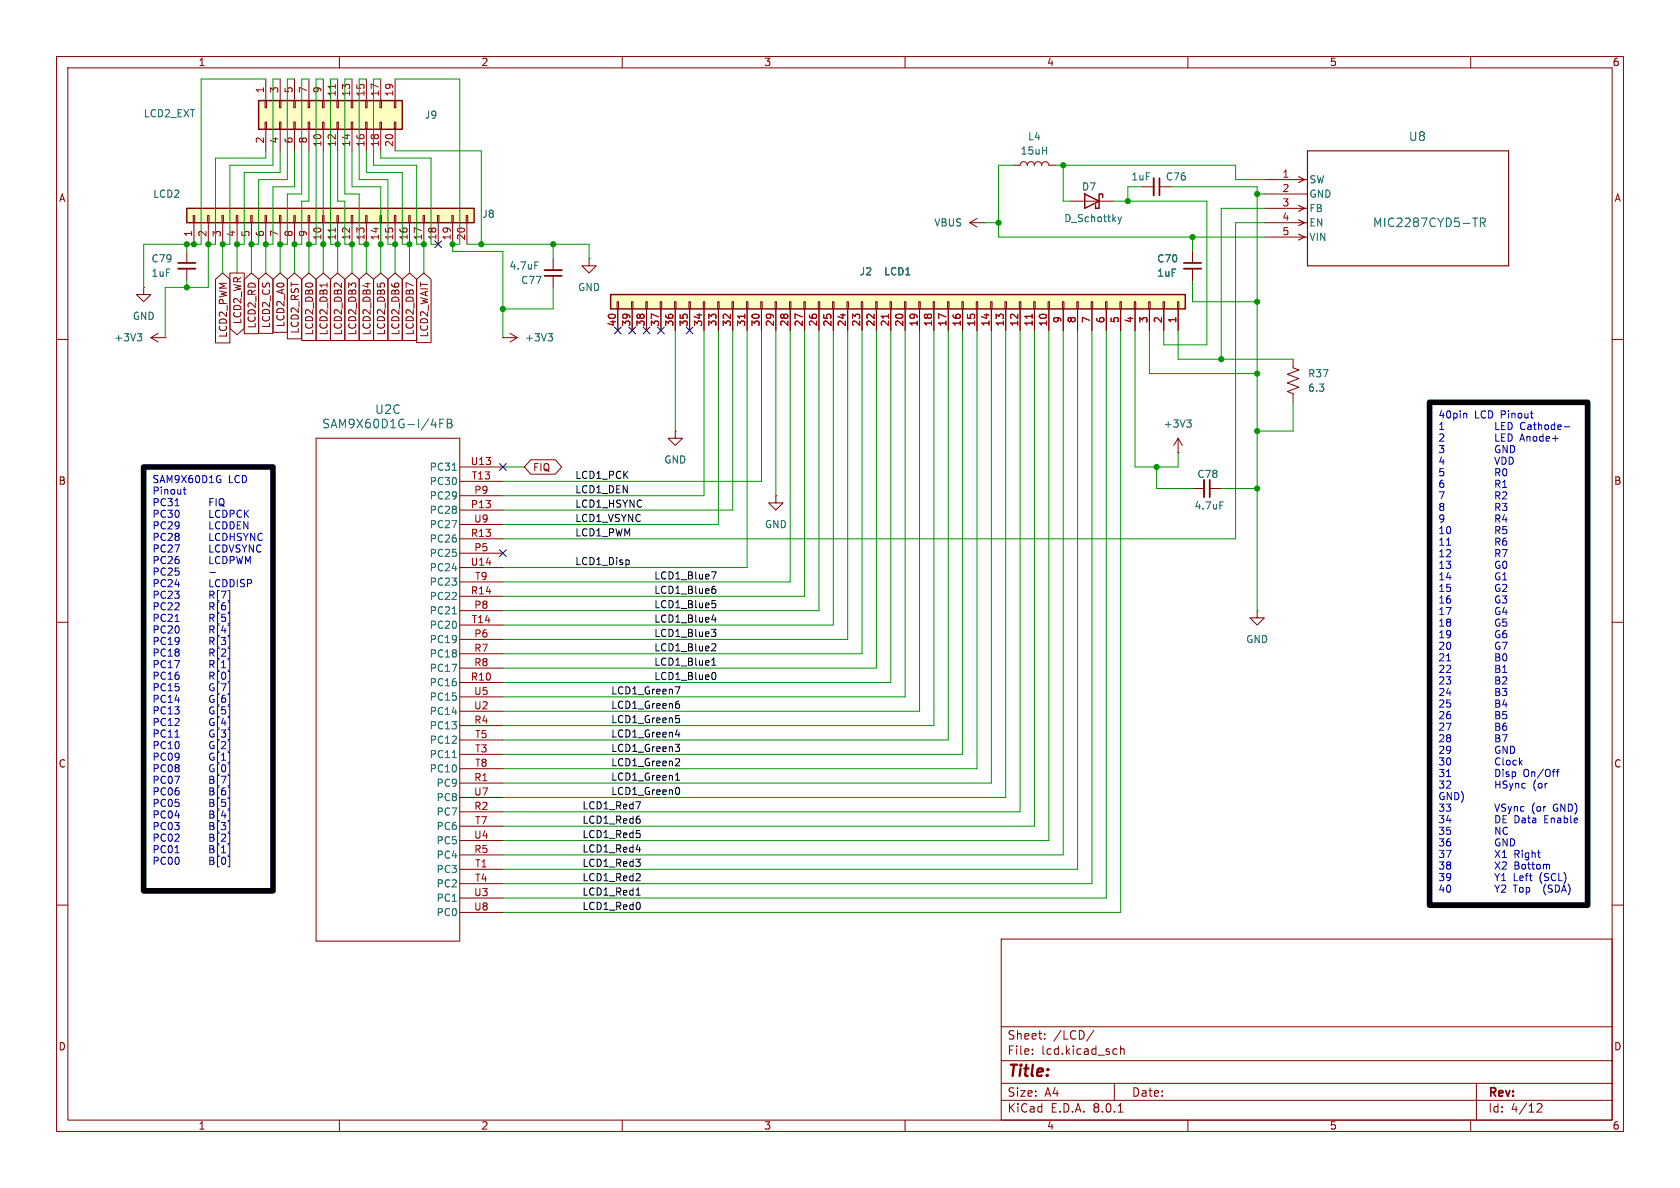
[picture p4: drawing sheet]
<svg xmlns="http://www.w3.org/2000/svg" width="297mm" height="210mm" viewBox="0 0 297 210" stroke-linecap="round" stroke-linejoin="round" font-family="sans-serif">
<g fill="none" stroke="#840000" stroke-width=".18">
<path d="M10 10h277v190h-277zM12 12h273v186h-273zM60 10v2M110 10v2M160 10v2M210 10v2M260 10v2M171.4 39.4h2.6M171.4 39.4l1.3 .7M172.7 38.6l-1.3 .8M174 39.4h.1M189.2 35.6h7.6"/>
<path d="M223.5 31.8h7.6M223.5 34.3h7.6M223.5 36.8h7.6M223.5 39.4h7.6M10 60h2M25.4 50.8v1.3h1.3l-1.3 1.2-1.3-1.2h1.3M25.4 50.8h.1M26.7 59.7l1.2 .8M26.7 59.7h2.5M27.9 58.9l-1.2 .8M29.2 59.7h.1M33 44.5v2"/>
<path d="M33 47.5v2M210.8 44.5v2M210.8 47.5v2M223.5 41.9h7.6M285 60h2M55.9 77.5h25.4v88.9h-25.4zM119.4 76.2v1.3h1.2l-1.2 1.2-1.3-1.2h1.3M119.4 76.2h.1M208.3 77.5l-.8 1.2M208.3 77.5v2.5M208.3 77.5l.7 1.2M228.6 63.5v1.5l1 .4-2 .8 2 .7-2 .8 2 .8-2 .7 1 .4v1.5"/>
<path d="M81.3 90.2h7.6M81.3 97.8h7.6M81.3 87.6h7.6M81.3 95.3h7.6M81.3 85.1h7.6M81.3 82.6h7.6M81.3 92.7h7.6M208.3 80h.1M210.8 86.4h2.1M213.9 86.4h2M10 110h2M81.3 113h7.6"/>
<path d="M81.3 108h7.6M81.3 105.4h7.6M81.3 115.6h7.6M81.3 118.1h7.6M81.3 110.5h7.6M81.3 102.9h7.6M81.3 100.3h7.6M222.2 108v1.2h1.3l-1.3 1.3-1.2-1.3h1.2M222.2 108h.1M285 110h2M81.3 138.4h7.6M81.3 120.7h7.6"/>
<path d="M81.3 128.3h7.6M81.3 133.4h7.6M81.3 130.8h7.6M81.3 135.9h7.6M81.3 125.7h7.6M81.3 123.2h7.6M10 160h2M81.3 143.5h7.6M81.3 151.1h7.6M81.3 153.7h7.6M81.3 156.2h7.6M81.3 146.1h7.6"/>
<path d="M81.3 158.8h7.6M81.3 148.6h7.6M81.3 141h7.6M285 160h2M81.3 161.3h7.6M177 166h108v32h-108zM60 198v2M110 198v2M160 198v2M177 194.5h108M177 191.5h108M177 187.5h108"/>
<path d="M177 181.5h108M182.5 186.3v.1M182.5 185.5v.1M184.7 183.6v.1M184.7 182.8v.1M193.4 182.1l-1.3 2M197 191.5v3M197 185.4l.5 .1M197.5 186.3l-.5 .1M197.7 196.6h.8M198.1 185.5l.2-.1 .4 .1v.9M198.1 184.9v1.5"/>
<path d="M210 198v2M260 198v2M261 191.5v6.5M271.7 195.2l.6-.1 .2 .1 .1 .3-.9 1.1h.9"/>
</g>
<path d="M229.6 38.8l1 .6-1 .5M229.6 36.3l1 .5-1 .6M229.6 31.2l1 .6-1 .5M231.1 26.7h35.6v20.3h-35.6zM229.6 41.4l1 .5-1 .5" fill="none" stroke="#840000" stroke-width=".2"/>
<g fill="none" stroke="#006464" stroke-width=".18">
<path d="M197.6 38.3l.4 .9M198 39.2l-.4 .4M198.3 38.3l-.3 .9M260.3 38.5h.9M261.7 39.3h.7l.2-.2-.1-.4-.2-.2h-.6v1.6M262.1 39.3l.5 .8M24.3 59h.7l-.4 .5M24.8 59.5l.2 .2v.3l-.2 .3M77.8 74.8h.5M78.5 74.1h-.7v1.5M79.1 74.8h.5M79.1 74.1h.5l.2 .1 .1 .3-.3 .3a.41 .41 0 0 1 .4 .4 .41 .41 0 0 1-.4 .4h-.5z"/>
<path d="M209.8 74.2h.8l-.4 .5M210.3 74.7l.3 .3v.3l-.3 .2M80 83.1h.7M215.7 88.7h.6M80 108.5h.7M80 133.9h.7"/>
</g>
<path d="M31.5 47.5h3M209.3 47.5h3M212.9 84.8v3.1" fill="none" stroke="#840000" stroke-width=".33"/>
<path d="M31.5 46.5h3M209.3 46.5h3M213.9 84.8v3.1" fill="none" stroke="#840000" stroke-width=".3"/>
<path d="M191.8 34.3l2.5 1.3-2.5 1.2zM194.9 34.9v-.6h-.6v2.5h-.6v-.6" fill="none" stroke="#840000" stroke-width=".25"/>
<path d="M45.7 17.8h25.4v5.1h-25.4z" fill="#ffffc2"/>
<g fill="none" stroke="#840000" stroke-width=".18">
<path d="M46.9 17.8h.2v1.3h-.2zM47 14v3.8M49.4 17.8h.3v1.3h-.3zM49.5 14v3.8M51.9 17.8h.3v1.3h-.3zM52.1 14v3.8M54.5 17.8h.2v1.3h-.2zM54.6 14v3.8M57 17.8h.3v1.3h-.3zM57.1 14v3.8M59.6 17.8h.2v1.3h-.2zM59.7 14v3.8"/>
<path d="M62.1 17.8h.3v1.3h-.3zM62.2 14v3.8M64.6 17.8h.3v1.3h-.3zM64.8 14v3.8M67.2 17.8h.2v1.3h-.2zM67.3 14v3.8M69.7 17.8h.3v1.3h-.3zM69.8 14v3.8M46.9 21.6h.2v1.3h-.2zM47 22.9v3.8M49.4 21.6h.3v1.3h-.3zM49.5 22.9v3.8"/>
<path d="M51.9 21.6h.3v1.3h-.3zM52.1 22.9v3.8M54.5 21.6h.2v1.3h-.2zM54.6 22.9v3.8M57 21.6h.3v1.3h-.3zM57.1 22.9v3.8M59.6 21.6h.2v1.3h-.2zM59.7 22.9v3.8M62.1 21.6h.3v1.3h-.3zM62.2 22.9v3.8M64.6 21.6h.3v1.3h-.3zM64.8 22.9v3.8"/>
<path d="M67.2 21.6h.2v1.3h-.2zM67.3 22.9v3.8M69.7 21.6h.3v1.3h-.3zM69.8 22.9v3.8"/>
</g>
<path d="M45.7 17.8h25.4v5.1h-25.4z" fill="none" stroke="#840000" stroke-width=".25"/>
<path d="M59.3 14.9v.7" fill="none" stroke="#a90000" stroke-width=".18"/>
<path d="M33 36.8h50.8v2.6h-50.8z" fill="#ffffc2"/>
<g fill="none" stroke="#840000" stroke-width=".18">
<path d="M34.2 38.1h.2v1.3h-.2zM34.3 39.4v3.8M36.7 38.1h.3v1.3h-.3zM36.8 39.4v3.8M39.2 38.1h.3v1.3h-.3zM39.4 39.4v3.8M41.8 38.1h.2v1.3h-.2zM41.9 39.4v3.8M44.3 38.1h.3v1.3h-.3zM44.4 39.4v3.8M46.9 38.1h.2v1.3h-.2zM47 39.4v3.8"/>
<path d="M49.4 38.1h.3v1.3h-.3zM49.5 39.4v3.8M51.9 38.1h.3v1.3h-.3zM52.1 39.4v3.8M54.5 38.1h.2v1.3h-.2zM54.6 39.4v3.8M57 38.1h.3v1.3h-.3zM57.1 39.4v3.8M59.6 38.1h.2v1.3h-.2zM59.7 39.4v3.8M62.1 38.1h.3v1.3h-.3zM62.2 39.4v3.8"/>
<path d="M64.6 38.1h.3v1.3h-.3zM64.8 39.4v3.8M67.2 38.1h.2v1.3h-.2zM67.3 39.4v3.8M69.7 38.1h.3v1.3h-.3zM69.8 39.4v3.8M72.3 38.1h.2v1.3h-.2zM72.4 39.4v3.8M74.8 38.1h.3v1.3h-.3zM74.9 39.4v3.8M77.3 38.1h.3v1.3h-.3zM77.5 39.4v3.8"/>
<path d="M79.9 38.1h.2v1.3h-.2zM80 39.4v3.8M82.4 38.1h.3v1.3h-.3zM82.5 39.4v3.8M179.1 29.2h1.2a.64 .64 0 0 1 .7-.6 .64 .64 0 0 1 .6 .6 .64 .64 0 0 1 .6-.6 .64 .64 0 0 1 .7 .6 .64 .64 0 0 1 .6-.6 .64 .64 0 0 1 .6 .6 .64 .64 0 0 1 .7-.6 .64 .64 0 0 1 .6 .6h1.3M201.9 33h2.1M205 33h2M88.9 59.7h.1M88.9 59.7h2.5M90.2 58.9l1.2 .8M91.4 59.7l-1.2 .8M137.2 87.6v1.3h1.2l-1.2 1.3-1.3-1.3h1.3"/>
<path d="M137.2 87.6h.1"/>
</g>
<path d="M33 36.8h50.8v2.6h-50.8z" fill="none" stroke="#840000" stroke-width=".25"/>
<path d="M59.3 40.3v.7" fill="none" stroke="#a90000" stroke-width=".18"/>
<path d="M96.9 59h.8l-.5 .5M97.4 59.5l.3 .2v.3l-.3 .3" fill="none" stroke="#006464" stroke-width=".18"/>
<path d="M204 31.5v3" fill="none" stroke="#840000" stroke-width=".33"/>
<path d="M205 31.5v3" fill="none" stroke="#840000" stroke-width=".3"/>
<path d="M107.9 52.1h101.6v2.5h-101.6z" fill="#ffffc2"/>
<g fill="none" stroke="#840000" stroke-width=".18">
<path d="M38.1 49.4l1.3-1.1 1.2 1.1v11.2h-2.5zM40.6 48.3h2.6v9.8l-1.3 1.1-1.3-1.1zM43.2 49.4l1.2-1.1 1.3 1.1v9.6h-2.5zM45.7 49.4l1.3-1.1 1.3 1.1v9.5h-2.6zM48.3 49.4l1.2-1.1 1.3 1.1v9.3h-2.5zM50.8 49.4l1.3-1.1 1.2 1.1v10.5h-2.5zM53.3 49.4l1.3-1.1 1.3 1.1v10.8h-2.6zM55.9 49.4l1.2-1.1 1.3 1.1v10.8h-2.5zM57.8 50v.8M58.4 49.4l1.3-1.1 1.3 1.1v10.8h-2.6zM61 49.4l1.2-1.1 1.3 1.1v10.8h-2.5zM63.5 49.4l1.3-1.1 1.2 1.1v10.8h-2.5z"/>
<path d="M66 49.4l1.3-1.1 1.3 1.1v10.8h-2.6zM68.6 49.4l1.2-1.1 1.3 1.1v10.8h-2.5zM71.1 49.4l1.3-1.1 1.3 1.1v10.8h-2.6zM73.7 49.4l1.2-1.1 1.3 1.1v11.2h-2.5zM97.8 45.7v2.1M97.8 48.8v2M104.1 45.7v1.3h1.3l-1.3 1.3-1.2-1.3h1.2M104.1 45.7h.1M109.1 53.3h.2v1.3h-.2zM109.2 54.6v3.8M111.6 53.3h.3v1.3h-.3zM111.8 54.6v3.8"/>
<path d="M114.2 53.3h.2v1.3h-.2zM114.3 54.6v3.8M116.7 53.3h.3v1.3h-.3zM116.8 54.6v3.8M119.3 53.3h.2v1.3h-.2zM119.4 54.6v3.8M121.8 53.3h.2v1.3h-.2zM121.9 54.6v3.8M124.3 53.3h.3v1.3h-.3zM124.5 54.6v3.8M126.9 53.3h.2v1.3h-.2zM127 54.6v3.8"/>
<path d="M129.4 53.3h.3v1.3h-.3zM129.5 54.6v3.8M132 53.3h.2v1.3h-.2zM132.1 54.6v3.8M134.5 53.3h.2v1.3h-.2zM134.6 54.6v3.8M137 53.3h.3v1.3h-.3zM137.2 54.6v3.8M139.6 53.3h.2v1.3h-.2zM139.7 54.6v3.8M142.1 53.3h.3v1.3h-.3zM142.2 54.6v3.8"/>
<path d="M144.7 53.3h.2v1.3h-.2zM144.8 54.6v3.8M147.2 53.3h.2v1.3h-.2zM147.3 54.6v3.8M149.7 53.3h.3v1.3h-.3zM149.9 54.6v3.8M152.3 53.3h.2v1.3h-.2zM152.4 54.6v3.8M154.8 53.3h.3v1.3h-.3zM154.9 54.6v3.8M157.4 53.3h.2v1.3h-.2zM157.5 54.6v3.8"/>
<path d="M159.9 53.3h.2v1.3h-.2zM160 54.6v3.8M162.4 53.3h.3v1.3h-.3zM162.6 54.6v3.8M165 53.3h.2v1.3h-.2zM165.1 54.6v3.8M167.5 53.3h.3v1.3h-.3zM167.6 54.6v3.8M170.1 53.3h.2v1.3h-.2zM170.2 54.6v3.8M172.6 53.3h.2v1.3h-.2zM172.7 54.6v3.8"/>
<path d="M175.1 53.3h.3v1.3h-.3zM175.3 54.6v3.8M177.7 53.3h.2v1.3h-.2zM177.8 54.6v3.8M180.2 53.3h.3v1.3h-.3zM180.3 54.6v3.8M182.8 53.3h.2v1.3h-.2zM182.9 54.6v3.8M185.3 53.3h.2v1.3h-.2zM185.4 54.6v3.8M187.8 53.3h.3v1.3h-.3zM188 54.6v3.8"/>
<path d="M190.4 53.3h.2v1.3h-.2zM190.5 54.6v3.8M192.9 53.3h.3v1.3h-.3zM193 54.6v3.8M195.5 53.3h.2v1.3h-.2zM195.6 54.6v3.8M198 53.3h.2v1.3h-.2zM198.1 54.6v3.8M200.5 53.3h.3v1.3h-.3zM200.7 54.6v3.8M203.1 53.3h.2v1.3h-.2zM203.2 54.6v3.8"/>
<path d="M205.6 53.3h.3v1.3h-.3zM205.7 54.6v3.8M208.2 53.3h.2v1.3h-.2zM208.3 54.6v3.8M210.8 44.5v2M210.8 47.5v2M93.8 81.3h4.4l1.1 1.3-1.1 1.2h-4.4l-1.1-1.2z"/>
</g>
<path d="M107.9 52.1h101.6v2.5h-101.6z" fill="none" stroke="#840000" stroke-width=".25"/>
<path d="M131.7 55.5v.8M157.1 55.5v.8M182.5 55.5v.8" fill="none" stroke="#a90000" stroke-width=".18"/>
<path d="M96.3 47.8h3" fill="none" stroke="#840000" stroke-width=".33"/>
<path d="M96.3 48.8h3" fill="none" stroke="#840000" stroke-width=".3"/>
<path d="M94.6 46.3h.6" fill="none" stroke="#006464" stroke-width=".18"/>
<g fill="none" stroke="#0f0f0f" stroke-width=".18">
<path d="M111.1 99l.2 .2-.2 .6M125.8 101.1h.8l-.5 1.3M125.8 111.2h.8l-.5 .5 .4 .2 .1 .4-.3 .2h-.3M125.8 117.6h.8M125.8 116.7l.4-.4v1.3M125.8 109.6h.8M125.9 106.2h.6M126 106.7h.3l.3 .2-.1 .4-.5 .1M126 113.8h.4l.2 .4-.8 .9h.8M126.1 104.1h.2l.3 .3-.1 .4-.4 .1M126.1 118.9a.68 .68 0 0 1 .5 .6 .68 .68 0 0 1-.5 .6M126.4 109.1v.9"/>
<path d="M126.4 103.6l-.3 .1M119.4 121.4h.8l-.5 1.3M119.4 131.6h.7l-.4 .5M119.4 129.9h.8M119.4 137.9h.7M119.5 126.5h.6M119.5 136.9l.3-.3v1.3M119.6 127h.3l.2 .2-.1 .5-.4 .1M119.6 134.1l.4 .1 .1 .3-.7 .9h.7M119.8 123.9h.2M119.8 139.2a.79 .79 0 0 1 0 1.3M119.9 124.4l.2 .3v.3l-.2 .2"/>
<path d="M119.9 132.1l.2 .2v.3l-.2 .2M120 129.5v.8M112.4 155.7h.8M112.4 151.9h.8l-.4 .5M112.4 141.7h.9l-.6 1.3M112.5 150.2h.8M112.5 158.2h.7M113.1 147.4v.6M113.1 144.9v.5M113.1 152.5v.5M113.1 154.5v.5M113.1 159.7v.8"/>
</g>
<path d="M252.7 71.1h28v88.9h-28zM25.4 82.6h22.9v74.9h-22.9z" fill="none" stroke="#000" stroke-width="1"/>
<g fill="none" stroke="#0000c2" stroke-width=".18">
<path d="M258.9 73l.4 .2v.7M264.4 74.7v1.2h.6M264.4 76.7v1.3h.6M265.1 78.8a.59 .59 0 0 0-.7 .6 .59 .59 0 0 0 .7 .6l.1-.5h-.3M265.5 74.7v1.2h.6M265.5 75.3h.4M265.5 77.3h.4M266.1 76.7h-.6v1.3h.6M266.4 78.8v1.2l-.7-1.2v1.2M266.6 74.7v1.2a.66 .66 0 0 0 .7-.3 .66 .66 0 0 0-.1-.7M266.6 76.7a.64 .64 0 0 1 .8 .6 .64 .64 0 0 1-.8 .7zM267 78.8a.64 .64 0 0 1 .8 .6 .64 .64 0 0 1-.8 .6z"/>
<path d="M270.6 73h.4M270.9 73.9h.1M274.5 77.5h1M276.5 75.5h1M32.4 86.5h.5M32.6 86.1v1.1l.3 .2M37.1 88.7h.4M37.7 88.1h-.6v1.3M38.2 88.1v1.3M38.8 84.8h.2v.4l-.2 .1M38.9 84.1h.1M38.9 88.2l.1-.1a.43 .43 0 0 1 .6 .5v.4a.42 .42 0 0 1-.4 .4 .42 .42 0 0 1-.5-.4v-.4z"/>
<path d="M39 89.1l.7 .4M39.4 90.2a.64 .64 0 0 1 .7 .6 .64 .64 0 0 1-.7 .7M39.4 92.2a.64 .64 0 0 1 .7 .7 .64 .64 0 0 1-.7 .6M40.1 98.7v.6M40.7 90.9l.6-.1 .1-.2-.1-.3-.6-.1v1.3M40.7 92.2a.64 .64 0 0 1 .7 .7 .64 .64 0 0 1-.7 .6zM40.7 98.4v1.2M41.4 98.6l-.1 .4h-.6M41.8 96.9l.5 .1 .1 .2-.1 .3-.4 .1M41.8 98.4l.3 1.2 .3-.9 .2 .9 .3-1.2M42 92.8h.4M42 96.3l.4 .1"/>
<path d="M42 94.8l.6 .2 .1 .3-.3 .2h-.4M42.6 92.2h-.6v1.3h.6M42.7 90.3a.6 .6 0 0 0-.9 .4 .6 .6 0 0 0 .6 .8l.3-.2M42.7 94.3h-.5l-.2 .1M42.8 96.3l.4 .7M43 94.3l.5 .6M43.2 90.2v1.3M43.2 97v.6M43.4 99.6v-1.2l.4 .9 .4-.9v1.2M43.4 90.7l.5 .8M43.5 94.9v.6M43.6 96.3l-.4 .7"/>
<path d="M43.8 92.2v1.3l-.7-1.3v1.3M43.9 94.3l-.4 .6M43.9 90.2l-.7 .7M44.8 96.3v1.3l-.7-1.3v1.3M45 94.3v1.2l-.7-1.2v1.2M46.1 96.4a.6 .6 0 0 0-.8 .5 .6 .6 0 0 0 .6 .7l.2-.1M46.4 94.4a.6 .6 0 0 0-.9 .4 .6 .6 0 0 0 .6 .7l.3-.1M264.3 80.8l.4 1.3 .4-1.3M264.4 83.5h.6l.2-.2-.1-.3-.7-.2v1.3M264.4 85.6l.6-.1 .2-.2-.1-.3-.7-.1v1.3M264.4 87.6l.6-.1 .2-.1-.1-.3-.7-.2v1.3M264.4 89.6h.6l.2-.2-.1-.3-.7-.1v1.3"/>
<path d="M264.4 91.7l.6-.1 .2-.2-.1-.3-.7-.1v1.3M264.4 93.7h.6l.2-.2-.1-.3-.7-.1v1.2M264.4 95.8l.6-.1 .2-.2-.1-.3-.7-.1v1.3M264.4 97.8h.6l.2-.2-.1-.3-.7-.1v1.2M264.7 83.5l.5 .6M264.7 85.6l.5 .6M264.7 87.6l.5 .6M264.7 89.6l.5 .7M264.7 91.7l.5 .6M264.7 93.7l.5 .6M264.7 95.8l.5 .6M264.7 97.8l.5 .6"/>
<path d="M265.1 99.3a.59 .59 0 0 0-.7 .5 .59 .59 0 0 0 .7 .6l.1-.5h-.3M265.5 80.8a.64 .64 0 0 1 .8 .6 .64 .64 0 0 1-.8 .7zM265.6 89h.8l-.4 .5 .3 .1v.5l-.2 .2-.5-.2M265.6 97.2h.8l-.5 1.2M265.7 87.1l.4-.2 .3 .4-.8 .9h.8M265.7 86.2h.7M265.7 85.3l.3-.4v1.3M265.8 83l.2-.2a.68 .68 0 0 1 .4 .7 .68 .68 0 0 1-.4 .6l-.2-.1-.1-.4zM265.8 99.3l.2-.1a.68 .68 0 0 1 .4 .6 .68 .68 0 0 1-.4 .7l-.2-.1-.1-.4zM266 91l-.3 .9h.7M266.3 91.4v.9M266.3 95.1l-.4 .1a.85 .85 0 0 0 0 1.2l.4-.1 .1-.5-.3-.2-.3 .1-.1 .1"/>
<path d="M266.3 93.1h-.6v.6l.1-.1h.5l.1 .2-.1 .4-.2 .1-.4-.1M266.8 80.8a.64 .64 0 0 1 .7 .6 .64 .64 0 0 1-.7 .7zM37.1 104.5v1.3M37.1 107.2h.6l.1-.2v-.3l-.7-.2v1.3M37.1 109.3l.6-.1 .1-.2v-.3l-.7-.1v1.3M37.1 111.3l.6-.1 .1-.1v-.3l-.7-.2v1.3M37.1 113.3h.6l.1-.2v-.3l-.7-.1v1.2M37.1 115.4l.6-.1 .1-.2v-.3l-.7-.1v1.3M37.1 117.4h.6l.1-.2v-.3l-.7-.1v1.2M37.1 119.5l.6-.1 .1-.2v-.3l-.7-.1v1.3M37.1 101.2h1M37.4 105.2l.4 .6"/>
<path d="M37.4 107.2l.4 .6M37.4 109.3l.4 .6M37.4 111.3l.4 .6M37.4 113.3l.4 .6M37.4 115.4l.4 .6M37.4 117.4l.4 .6M37.4 119.5l.4 .6M37.8 104.7l-.1 .4-.6 .1M38.4 104.4v1.8h.3M38.7 106.4h-.3v1.8h.3M38.7 108.5h-.3v1.8h.3M38.7 110.5h-.3v1.8h.3"/>
<path d="M38.7 112.6h-.3v1.8h.3M38.7 114.6h-.3v1.8h.3M38.7 116.6h-.3v1.9h.3M38.7 118.7h-.3v1.8h.3M39.1 112.7h.8l-.4 .5 .3 .1v.5l-.1 .1-.6-.1M39.2 114.8l.5-.1 .2 .4-.8 .9h.8M39.2 118h.7M39.2 117.1l.3-.3v1.2M39.3 118.9l.2-.1a.68 .68 0 0 1 .4 .6 .68 .68 0 0 1-.4 .7l-.2-.1-.1-.4zM39.5 110.6l-.3 .9h.8M39.8 106.5l-.4 .1a.85 .85 0 0 0 0 1.2l.4-.1 .1-.4-.2-.3-.4 .1-.1 .2M39.8 111.1v.8"/>
<path d="M39.8 108.6h-.6v.6l.2-.1h.4l.1 .2-.1 .4-.1 .2-.5-.2M39.9 102.5l.2 .5-.2 .7M40 104.5l-.6 1.3M40.3 106.4h.3v1.8h-.3M40.3 104.4h.3v1.8h-.3M40.3 108.5h.3v1.8h-.3M40.3 110.5h.3v1.8h-.3M40.3 112.6h.3v1.8h-.3M40.3 114.6h.3v1.8h-.3M40.3 116.6h.3v1.9h-.3M40.3 118.7h.3v1.8h-.3M40.7 102.5a.64 .64 0 0 1 .7 .6 .64 .64 0 0 1-.7 .6z"/>
<path d="M42 102.5v1.2M43.2 102.5h-.5l-.1 .1v.3l.5 .3 .1 .3-.2 .2h-.5M43.8 103.1h.6l.1-.2-.1-.3-.6-.1v1.2M264.4 115.6h.5l.2 .2-.2 .4 .2 .1 .1 .3-.3 .2h-.5zM264.4 117.6h.5l.2 .2-.2 .4 .2 .1 .1 .3-.3 .3h-.5zM264.4 119.7h.5l.2 .2-.2 .4 .2 .1 .1 .3-.3 .2h-.5zM264.4 116.2h.5M264.4 118.2h.5M265.1 101.3a.59 .59 0 0 0-.7 .6 .59 .59 0 0 0 .7 .6l.1-.5h-.3M265.1 103.4a.59 .59 0 0 0-.7 .5 .59 .59 0 0 0 .7 .6l.1-.5h-.3M265.1 105.4a.59 .59 0 0 0-.7 .6 .59 .59 0 0 0 .7 .5l.1-.4h-.3M265.1 107.4a.59 .59 0 0 0-.7 .6 .59 .59 0 0 0 .7 .6l.1-.5h-.3"/>
<path d="M265.1 109.5a.59 .59 0 0 0-.7 .6 .59 .59 0 0 0 .7 .5l.1-.4h-.3M265.1 111.5a.59 .59 0 0 0-.7 .6 .59 .59 0 0 0 .7 .6l.1-.5h-.3M265.1 113.6a.59 .59 0 0 0-.7 .6 .59 .59 0 0 0 .7 .5l.1-.5h-.3M265.6 105.3h.8l-.4 .5 .3 .1v.6l-.2 .1-.5-.1M265.6 113.5h.8l-.5 1.3M265.7 103.4l.4-.1 .3 .4-.8 .9h.8M265.7 119.8l.4-.1 .3 .3-.8 .9h.8M265.7 101.6l.3-.4v1.3M265.7 118l.3-.4v1.3M265.7 102.5h.7M265.7 118.9h.7M265.8 115.7l.2-.1a.68 .68 0 0 1 .4 .6 .68 .68 0 0 1-.4 .6l-.2-.1-.1-.4z"/>
<path d="M266 107.3l-.3 .9h.7M266.3 107.8v.9M266.3 111.5h-.4a.85 .85 0 0 0 0 1.2l.4-.1 .1-.4-.3-.2h-.3l-.1 .2M266.3 109.4h-.6v.6l.1-.1 .5 .1 .1 .2-.1 .4-.2 .1-.4-.1M37.1 137.2h.4l.3 .3-.3 .3 .3 .1v.3l-.2 .3h-.5zM37.1 139.3h.4l.3 .2-.3 .4 .3 .1v.3l-.2 .2h-.5zM37.1 137.8h.4M37.1 139.9h.4M37.8 133.2a.59 .59 0 0 0-.8 .6 .59 .59 0 0 0 .8 .5v-.4h-.2M37.8 135.2a.59 .59 0 0 0-.8 .6 .59 .59 0 0 0 .8 .6v-.5h-.2M37.8 120.9a.59 .59 0 0 0-.8 .6 .59 .59 0 0 0 .8 .6v-.5h-.2M37.8 123a.59 .59 0 0 0-.8 .5 .59 .59 0 0 0 .8 .6v-.5h-.2"/>
<path d="M37.8 125a.59 .59 0 0 0-.8 .6 .59 .59 0 0 0 .8 .6v-.5h-.2M37.8 127.1a.59 .59 0 0 0-.8 .5 .59 .59 0 0 0 .8 .6v-.5h-.2M37.8 129.1a.59 .59 0 0 0-.8 .6 .59 .59 0 0 0 .8 .5v-.4h-.2M37.8 131.1a.59 .59 0 0 0-.8 .6 .59 .59 0 0 0 .8 .6v-.5h-.2M38.7 122.8h-.3v1.8h.3M38.7 120.7h-.3v1.9h.3M38.7 124.8h-.3v1.8h.3M38.7 126.9h-.3v1.8h.3M38.7 128.9h-.3v1.8h.3M38.7 131h-.3v1.8h.3M38.7 133h-.3v1.8h.3M38.7 135h-.3v1.9h.3"/>
<path d="M38.7 137.1h-.3v1.8h.3M38.7 139.1h-.3v1.9h.3M39.1 129h.8l-.4 .5 .3 .1v.6l-.1 .1-.6-.1M39.1 120.9h.9l-.6 1.2M39.1 137.2h.9l-.6 1.3M39.2 134.4h.7M39.2 131.2l.5-.1 .2 .3-.8 1h.8M39.2 133.5l.3-.4v1.3M39.3 135.3l.2-.1a.68 .68 0 0 1 .4 .6 .68 .68 0 0 1-.4 .6l-.2-.1-.1-.3zM39.5 126.9l-.3 .9h.8M39.8 122.9l-.4 .1a.85 .85 0 0 0 0 1.2l.4-.1 .1-.5-.2-.2h-.4l-.1 .2M39.8 139.3h-.4a.85 .85 0 0 0 0 1.2l.4-.1 .1-.4-.2-.3-.4 .1-.1 .2"/>
<path d="M39.8 127.4v.9M39.8 124.9h-.6v.7l.2-.2 .4 .1 .1 .2-.1 .4-.1 .1-.5-.1M40.3 122.8h.3v1.8h-.3M40.3 120.7h.3v1.9h-.3M40.3 124.8h.3v1.8h-.3M40.3 126.9h.3v1.8h-.3M40.3 128.9h.3v1.8h-.3M40.3 131h.3v1.8h-.3M40.3 133h.3v1.8h-.3M40.3 135h.3v1.9h-.3M40.3 137.1h.3v1.8h-.3M40.3 139.1h.3v1.9h-.3"/>
<path d="M264.4 121.7h.5l.2 .2-.2 .4 .2 .1 .1 .3-.3 .3h-.5zM264.4 123.7h.5l.2 .3-.2 .3 .2 .2 .1 .3-.3 .2h-.5zM264.4 125.8h.5l.2 .2-.2 .4 .2 .1 .1 .3-.3 .3h-.5zM264.4 127.8h.5l.2 .3-.2 .3 .2 .2 .1 .3-.3 .2h-.5zM264.4 129.9h.5l.2 .2-.2 .4 .2 .1 .1 .3-.3 .2h-.5zM264.4 136a.64 .64 0 0 1 .8 .6 .64 .64 0 0 1-.8 .7zM264.4 138.1v1.2M264.4 120.3h.5M264.4 122.3h.5M264.4 124.3h.5M264.4 126.4h.5M264.4 128.4h.5"/>
<path d="M264.4 130.5h.5M264.4 138.7h.8M265.1 132a.59 .59 0 0 0-.7 .6 .59 .59 0 0 0 .7 .5l.1-.5h-.3M265.2 134.1a.6 .6 0 0 0-.9 .4 .6 .6 0 0 0 .6 .7l.3-.1M265.2 138.1v1.2M265.6 121.7h.8l-.4 .5 .3 .1v.5l-.2 .2-.5-.2M265.6 129.9h.8l-.5 1.2M265.7 134v1.1l.2 .1M265.7 136v.1M265.7 136.4v.9M266 123.7l-.3 .9h.7M266.3 124.2v.8"/>
<path d="M266.3 127.8l-.4 .1a.85 .85 0 0 0 0 1.2l.4-.1 .1-.4-.3-.3-.3 .1-.1 .2M266.3 125.8h-.6v.6l.1-.1h.5l.1 .2-.1 .4-.2 .2-.4-.2M266.4 134.5l.2-.1 .3 .1 .1 .5-.1 .2h-.3l-.2-.1zM266.4 131.9v1.3l-.7-1.3v1.3M266.4 138.1h-.4l-.3 .2 .1 .3 .6 .2v.4l-.2 .1h-.5M266.7 136.5l-.3-.1-.1 .2v.2l.4 .1v.3h-.4M266.9 138.5l.3 .8M267 131.9a.64 .64 0 0 1 .8 .7 .64 .64 0 0 1-.8 .6zM267.2 139.3l-.3 .4M267.3 136.4v1.3M267.3 136.5l.4-.1 .2 .3-.1 .5h-.5M267.5 138.5l-.3 .8"/>
<path d="M267.9 138.5v.8M267.9 138.6l.2-.1h.3l.1 .8M268.1 134.4h-.4l-.2 .2 .1 .6h.5M268.6 134v1.2M268.7 134.7l.4 .5M269.1 134.4l-.5 .5M269.6 138.5h-.3l-.3 .2 .2 .6h.4M275.1 136.4h.5M275.6 136l-.3 .2v1.1M37.1 141.3h.4l.3 .2-.3 .4 .3 .1v.3l-.2 .3h-.5zM37.1 151.5h.4l.3 .3-.3 .3 .3 .2v.3l-.2 .2h-.5zM37.1 143.3h.4l.3 .3-.3 .4 .3 .1v.3l-.2 .2h-.5z"/>
<path d="M37.1 145.4h.4l.3 .2-.3 .4 .3 .1v.3l-.2 .3h-.5zM37.1 147.4h.4l.3 .3-.3 .3 .3 .2v.3l-.2 .2h-.5zM37.1 149.5h.4l.3 .2-.3 .4 .3 .1v.3l-.2 .3h-.5zM37.1 141.9h.4M37.1 144h.4M37.1 146h.4M37.1 148h.4M37.1 150.1h.4M37.1 152.1h.4M38.7 141.2h-.3v1.8h.3M38.7 143.2h-.3v1.8h.3M38.7 145.3h-.3v1.8h.3"/>
<path d="M38.7 147.3h-.3v1.8h.3M38.7 149.4h-.3v1.8h.3M38.7 151.4h-.3v1.8h.3M39.1 145.4h.8l-.4 .5 .3 .1v.5l-.1 .2-.6-.2M39.2 147.6l.5-.2 .2 .4-.8 .9h.8M39.2 149.8l.3-.3v1.3M39.2 150.8h.7M39.4 151.6l.1-.1a.68 .68 0 0 1 .4 .7 .68 .68 0 0 1-.4 .6 .84 .84 0 0 1-.1-1.2zM39.5 143.3l-.3 .9h.8M39.8 143.8v.8M39.8 141.3h-.6v.6l.2-.1h.4l.1 .2-.1 .5-.1 .1-.5-.1M40.3 141.2h.3v1.8h-.3"/>
<path d="M40.3 143.2h.3v1.8h-.3M40.3 145.3h.3v1.8h-.3M40.3 147.3h.3v1.8h-.3M40.3 149.4h.3v1.8h-.3M40.3 151.4h.3v1.8h-.3M264.3 142.1l.4 1.3 .4-1.3M264.3 154.4l.4 .7M264.3 156.5l.4 .6M264.3 150.3l.9 1.3M264.3 152.4l.9 1.2M264.4 144.2a.64 .64 0 0 1 .8 .6 .64 .64 0 0 1-.8 .7zM264.7 155.1v.6"/>
<path d="M264.7 157.1v.6M265.1 148.3a.59 .59 0 0 0-.7 .6 .59 .59 0 0 0 .7 .6l.1-.5h-.3M265.1 154.4l-.4 .7M265.1 156.5l-.4 .6M265.2 146.2v1.3l-.8-1.3v1.3M265.2 150.3l-.9 1.3M265.2 152.4l-.9 1.2M265.5 156.6l.5-.1 .2 .3-.8 .9h.8M265.5 155.7h.7M265.5 154.8l.3-.4v1.3M265.6 152.5l.5-.1 .2 .3-.8 .9h.8M265.6 151.6h.7"/>
<path d="M265.6 150.7l.4-.4v1.3M265.7 144.8h.4M266.2 142.2l-.5-.1-.2 .2v.3l.6 .3 .1 .3-.2 .2h-.5M266.3 144.2h-.6v1.3h.6M266.4 148.3v1.2l-.7-1.2v1.2M266.5 146.4a.6 .6 0 0 0-.8 .4 .6 .6 0 0 0 .6 .7l.2-.1M266.6 142.6l.3 .8M266.9 143.4l-.3 .4M267 148.3a.64 .64 0 0 1 .8 .6 .64 .64 0 0 1-.8 .6zM267.2 142.6l-.3 .8M267.7 142.6v.8M267.7 142.7l.2-.1h.3l.1 .8"/>
<path d="M269.4 142.6h-.4l-.2 .2 .1 .6h.5M273.6 152.8l.3 .2v.6"/>
</g>
<g fill="none" stroke="#009600" stroke-width=".18">
<path d="M47 14h-11.4v29.2h-10.2v7.6M49.5 14h-1.2v15.2h-7.7v14h-1.2v5.1M52.1 14h-1.3v17.8h-5.1v11.4h-1.3v5.1M54.6 14h-1.3v20.3h-2.5v8.9h-1.3v5.1M57.1 14h-1.2v29.2h-1.3v5.1M59.7 14h-1.3v29.2h1.3v5.1M62.2 14h-1.2v20.3h2.5v8.9h1.3v5.1M64.8 14h-1.3v17.8h5.1v11.4h1.2v5.1M67.3 14h-1.3v15.2h7.7v14h1.2v5.1M69.8 14h11.5v29.2h-1.3v1.3h8.9v15.2M47 26.7v1.2h-8.9v15.3h-1.3v7.6h-7.6v8.9M49.5 26.7v3.8h-6.3v12.7h-1.3v5.1"/>
<path d="M52.1 26.7v6.3h-3.8v10.2h-1.3v5.1M54.6 26.7v8.9h-1.3v7.6h-1.2v5.1M57.1 26.7v21.6M59.7 26.7v8.9h1.3v7.6h1.2v5.1M62.2 26.7v6.3h5.1v15.3M64.8 26.7v3.8h6.3v12.7h1.3v5.1M67.3 26.7v1.2h8.9v15.3h1.3M69.8 26.7h15.3v16.5M174 39.4h2.5M179.1 29.2h-2.6v12.7h47M186.7 29.2h31.7v2.6h5.1M188 29.2v6.4h1.2"/>
<path d="M196.8 35.6h16.6v25.4h-7.7v-2.6M201.9 33h-2.5v2.6M207 33h15.2v75M222.2 34.3h1.3M223.5 36.8h-7.6v26.7M223.5 39.4h-5.1v55.9h-129.5M33 43.2v1.3M33 49.5v1.3M82.5 43.2h21.6v2.5M97.8 43.2v2.5M97.8 50.8v3.8h-8.9M119.4 58.4v17.8"/>
<path d="M124.5 58.4v29.2h-35.6M127 58.4v34.3h-38.1M129.5 58.4v31.8h-40.6M132.1 58.4v41.9h-43.2M134.6 58.4v26.7h-45.7M137.2 58.4v29.2M139.7 58.4v44.5h-50.8M142.2 58.4v47h-53.3M144.8 58.4v49.6h-55.9M147.3 58.4v52.1h-58.4M149.9 58.4v54.6h-61M152.4 58.4v57.2h-63.5"/>
<path d="M154.9 58.4v59.7h-66M157.5 58.4v62.3h-68.6M160 58.4v64.8h-71.1M162.6 58.4v67.3h-73.7M165.1 58.4v69.9h-76.2M167.6 58.4v72.4h-78.7M170.2 58.4v75h-81.3M172.7 58.4v77.5h-83.8M175.3 58.4v80h-86.4M177.8 58.4v82.6h-88.9M180.3 58.4v85.1h-91.4M182.9 58.4v87.7h-94"/>
<path d="M185.4 58.4v90.2h-96.5M188 58.4v92.7h-99.1M190.5 58.4v95.3h-101.6M193 58.4v97.8h-104.1M195.6 58.4v100.4h-106.7M198.1 58.4v102.9h-109.2M200.7 58.4v24.2h7.6v-2.6M203.2 58.4v7.6h19M208.3 58.4v5.1h20.3M210.8 49.5v3.8h11.4M210.8 41.9v2.6M228.6 71.1v5.1h-6.4"/>
<path d="M88.9 82.6h3.8M204.5 82.6v3.8h6.3M215.9 86.4h6.3"/>
</g>
<g fill="none" stroke="#000084" stroke-width=".18">
<path d="M76.9 42.6l1.2 1.2M78.1 42.6l-1.2 1.2M108.6 57.8l1.2 1.2M109.8 57.8l-1.2 1.2M111.2 57.8l1.2 1.2M112.4 57.8l-1.2 1.2M113.7 57.8l1.2 1.2M114.9 57.8l-1.2 1.2M116.2 57.8l1.2 1.2M117.4 57.8l-1.2 1.2M121.3 57.8l1.2 1.2M122.5 57.8l-1.2 1.2"/>
<path d="M88.3 81.9l1.2 1.3M88.3 97.2l1.2 1.2M89.5 81.9l-1.2 1.3M89.5 97.2l-1.2 1.2"/>
</g>
<g fill="#009600" stroke="#009600" stroke-width=".18">
<circle cx="222.2" cy="76.2" r=".46"/>
<circle cx="222.2" cy="66" r=".46"/>
<circle cx="222.2" cy="86.4" r=".46"/>
<circle cx="222.2" cy="53.3" r=".46"/>
<circle cx="215.9" cy="63.5" r=".46"/>
<circle cx="204.5" cy="82.6" r=".46"/>
<circle cx="210.8" cy="41.9" r=".46"/>
<circle cx="199.4" cy="35.6" r=".46"/>
<circle cx="176.5" cy="39.4" r=".46"/>
<circle cx="222.2" cy="34.3" r=".46"/>
<circle cx="188" cy="29.2" r=".46"/>
<circle cx="67.3" cy="43.2" r=".46"/>
<circle cx="69.8" cy="43.2" r=".46"/>
<circle cx="74.9" cy="43.2" r=".46"/>
<circle cx="85.1" cy="43.2" r=".46"/>
<circle cx="80" cy="43.2" r=".46"/>
<circle cx="72.4" cy="43.2" r=".46"/>
<circle cx="97.8" cy="43.2" r=".46"/>
<circle cx="64.8" cy="43.2" r=".46"/>
<circle cx="62.2" cy="43.2" r=".46"/>
<circle cx="88.9" cy="54.6" r=".46"/>
<circle cx="59.7" cy="43.2" r=".46"/>
<circle cx="39.4" cy="43.2" r=".46"/>
<circle cx="44.4" cy="43.2" r=".46"/>
<circle cx="41.9" cy="43.2" r=".46"/>
<circle cx="49.5" cy="43.2" r=".46"/>
<circle cx="52.1" cy="43.2" r=".46"/>
<circle cx="54.6" cy="43.2" r=".46"/>
<circle cx="57.1" cy="43.2" r=".46"/>
<circle cx="33" cy="50.8" r=".46"/>
<circle cx="33" cy="43.2" r=".46"/>
<circle cx="34.3" cy="43.2" r=".46"/>
<circle cx="36.8" cy="43.2" r=".46"/>
<circle cx="47" cy="43.2" r=".46"/>
</g>
<text font-size="2.8" fill="#840000" x="178" y="190.9">Title:</text>
<g font-size="2.1" fill="#006464">
<text x="249" y="25.1">U8</text>
<text x="242.6" y="40.4">MIC2287CYD5-TR</text>
<text x="56.9" y="75.9">SAM9X60D1G-I/4FB</text>
<text x="66.2" y="73.4">U2C</text>
</g>
<g font-size="2.1" fill="#840000">
<text x="178" y="184">Sheet:</text>
<text x="186.2" y="184">/LCD/</text>
<text x="178" y="186.7">File:</text>
<text x="184.1" y="186.7">lcd.kicad_sch</text>
<text x="178" y="196.9">KiCad</text>
<text x="178" y="194.1">Size:</text>
<text x="184.7" y="194.1">A4</text>
<text x="185.7" y="196.9">E.D.A.</text>
<text x="193.3" y="196.9">8.0.1</text>
<text x="200" y="194.1">Date:</text>
<text x="263" y="194.3">Rev:</text>
<text x="263" y="196.9">Id:</text>
<text x="267.1" y="196.9">4/12</text>
</g>
<g font-size="1.8" fill="#840000">
<text x="35" y="11.9">1</text>
<text x="85" y="11.9">2</text>
<text x="135" y="11.9">3</text>
<text x="185" y="11.9">4</text>
<text x="235" y="11.9">5</text>
<text x="285" y="11.9">6</text>
<text x="10.3" y="35.9">A</text>
<text x="285.3" y="35.9">A</text>
<text x="40.3" y="59.8" transform="rotate(-90 40.3 59.8)">LCD2_PWM</text>
<text x="42.9" y="57.4" transform="rotate(-90 42.9 57.4)">LCD2_WR</text>
<text x="45.4" y="58.2" transform="rotate(-90 45.4 58.2)">LCD2_RD</text>
<text x="47.9" y="58.1" transform="rotate(-90 47.9 58.1)">LCD2_CS</text>
<text x="50.5" y="57.9" transform="rotate(-90 50.5 57.9)">LCD2_A0</text>
<text x="53" y="59.1" transform="rotate(-90 53 59.1)">LCD2_RST</text>
<text x="55.6" y="59.4" transform="rotate(-90 55.6 59.4)">LCD2_DB0</text>
<text x="58.1" y="59.4" transform="rotate(-90 58.1 59.4)">LCD2_DB1</text>
<text x="60.6" y="59.4" transform="rotate(-90 60.6 59.4)">LCD2_DB2</text>
<text x="63.2" y="59.4" transform="rotate(-90 63.2 59.4)">LCD2_DB3</text>
<text x="65.7" y="59.4" transform="rotate(-90 65.7 59.4)">LCD2_DB4</text>
<text x="68.3" y="59.4" transform="rotate(-90 68.3 59.4)">LCD2_DB5</text>
<text x="70.8" y="59.4" transform="rotate(-90 70.8 59.4)">LCD2_DB6</text>
<text x="73.3" y="59.4" transform="rotate(-90 73.3 59.4)">LCD2_DB7</text>
<text x="75.9" y="59.7" transform="rotate(-90 75.9 59.7)">LCD2_WAIT</text>
<text x="94.1" y="83.5">FIQ</text>
<text x="10.3" y="85.9">B</text>
<text x="285.3" y="85.9">B</text>
<text x="10.3" y="135.9">C</text>
<text x="285.3" y="135.9">C</text>
<text x="10.3" y="185.9">D</text>
<text x="285.3" y="185.9">D</text>
<text x="35" y="199.9">1</text>
<text x="85" y="199.9">2</text>
<text x="135" y="199.9">3</text>
<text x="185" y="199.9">4</text>
<text x="235" y="199.9">5</text>
<text x="285" y="199.9">6</text>
</g>
<g font-size="1.8" fill="#a90000">
<text x="46.7" y="16.6" transform="rotate(-90 46.7 16.6)">1</text>
<text x="49.3" y="16.6" transform="rotate(-90 49.3 16.6)">3</text>
<text x="51.8" y="16.6" transform="rotate(-90 51.8 16.6)">5</text>
<text x="54.4" y="16.6" transform="rotate(-90 54.4 16.6)">7</text>
<text x="56.9" y="16.6" transform="rotate(-90 56.9 16.6)">9</text>
<text x="59.4" y="17.2" transform="rotate(-90 59.4 17.2)">11</text>
<text x="62" y="17.2" transform="rotate(-90 62 17.2)">13</text>
<text x="64.5" y="17.2" transform="rotate(-90 64.5 17.2)">15</text>
<text x="67.1" y="17.2" transform="rotate(-90 67.1 17.2)">17</text>
<text x="69.6" y="17.2" transform="rotate(-90 69.6 17.2)">19</text>
<text x="46.7" y="25.5" transform="rotate(-90 46.7 25.5)">2</text>
<text x="49.3" y="25.5" transform="rotate(-90 49.3 25.5)">4</text>
<text x="51.8" y="25.5" transform="rotate(-90 51.8 25.5)">6</text>
<text x="54.4" y="25.5" transform="rotate(-90 54.4 25.5)">8</text>
<text x="56.9" y="26.1" transform="rotate(-90 56.9 26.1)">10</text>
<text x="59.4" y="26.1" transform="rotate(-90 59.4 26.1)">12</text>
<text x="62" y="26.1" transform="rotate(-90 62 26.1)">14</text>
<text x="64.5" y="26.1" transform="rotate(-90 64.5 26.1)">16</text>
<text x="67.1" y="26.1" transform="rotate(-90 67.1 26.1)">18</text>
<text x="69.6" y="26.1" transform="rotate(-90 69.6 26.1)">20</text>
<text x="226.6" y="31.5">1</text>
<text x="226.6" y="34">2</text>
<text x="34" y="42" transform="rotate(-90 34 42)">1</text>
<text x="36.6" y="42" transform="rotate(-90 36.6 42)">2</text>
<text x="39.1" y="42" transform="rotate(-90 39.1 42)">3</text>
<text x="41.7" y="42" transform="rotate(-90 41.7 42)">4</text>
<text x="44.2" y="42" transform="rotate(-90 44.2 42)">5</text>
<text x="46.7" y="42" transform="rotate(-90 46.7 42)">6</text>
<text x="49.3" y="42" transform="rotate(-90 49.3 42)">7</text>
<text x="51.8" y="42" transform="rotate(-90 51.8 42)">8</text>
<text x="54.4" y="42" transform="rotate(-90 54.4 42)">9</text>
<text x="226.6" y="36.6">3</text>
<text x="226.6" y="39.1">4</text>
<text x="226.6" y="41.7">5</text>
<text x="56.9" y="42.6" transform="rotate(-90 56.9 42.6)">10</text>
<text x="59.4" y="42.6" transform="rotate(-90 59.4 42.6)">11</text>
<text x="62" y="42.6" transform="rotate(-90 62 42.6)">12</text>
<text x="64.5" y="42.6" transform="rotate(-90 64.5 42.6)">13</text>
<text x="67.1" y="42.6" transform="rotate(-90 67.1 42.6)">14</text>
<text x="69.6" y="42.6" transform="rotate(-90 69.6 42.6)">15</text>
<text x="72.1" y="42.6" transform="rotate(-90 72.1 42.6)">16</text>
<text x="74.7" y="42.6" transform="rotate(-90 74.7 42.6)">17</text>
<text x="77.2" y="42.6" transform="rotate(-90 77.2 42.6)">18</text>
<text x="79.8" y="42.6" transform="rotate(-90 79.8 42.6)">19</text>
<text x="82.3" y="42.6" transform="rotate(-90 82.3 42.6)">20</text>
<text x="109" y="57.8" transform="rotate(-90 109 57.8)">40</text>
<text x="111.5" y="57.8" transform="rotate(-90 111.5 57.8)">39</text>
<text x="114" y="57.8" transform="rotate(-90 114 57.8)">38</text>
<text x="116.6" y="57.8" transform="rotate(-90 116.6 57.8)">37</text>
<text x="119.1" y="57.8" transform="rotate(-90 119.1 57.8)">36</text>
<text x="121.7" y="57.8" transform="rotate(-90 121.7 57.8)">35</text>
<text x="124.2" y="57.8" transform="rotate(-90 124.2 57.8)">34</text>
<text x="126.7" y="57.8" transform="rotate(-90 126.7 57.8)">33</text>
<text x="129.3" y="57.8" transform="rotate(-90 129.3 57.8)">32</text>
<text x="131.8" y="57.8" transform="rotate(-90 131.8 57.8)">31</text>
<text x="134.4" y="57.8" transform="rotate(-90 134.4 57.8)">30</text>
<text x="136.9" y="57.8" transform="rotate(-90 136.9 57.8)">29</text>
<text x="139.4" y="57.8" transform="rotate(-90 139.4 57.8)">28</text>
<text x="142" y="57.8" transform="rotate(-90 142 57.8)">27</text>
<text x="144.5" y="57.8" transform="rotate(-90 144.5 57.8)">26</text>
<text x="147.1" y="57.8" transform="rotate(-90 147.1 57.8)">25</text>
<text x="149.6" y="57.8" transform="rotate(-90 149.6 57.8)">24</text>
<text x="152.1" y="57.8" transform="rotate(-90 152.1 57.8)">23</text>
<text x="154.7" y="57.8" transform="rotate(-90 154.7 57.8)">22</text>
<text x="157.2" y="57.8" transform="rotate(-90 157.2 57.8)">21</text>
<text x="159.8" y="57.8" transform="rotate(-90 159.8 57.8)">20</text>
<text x="162.3" y="57.8" transform="rotate(-90 162.3 57.8)">19</text>
<text x="164.8" y="57.8" transform="rotate(-90 164.8 57.8)">18</text>
<text x="167.4" y="57.8" transform="rotate(-90 167.4 57.8)">17</text>
<text x="169.9" y="57.8" transform="rotate(-90 169.9 57.8)">16</text>
<text x="172.5" y="57.8" transform="rotate(-90 172.5 57.8)">15</text>
<text x="175" y="57.8" transform="rotate(-90 175 57.8)">14</text>
<text x="177.5" y="57.8" transform="rotate(-90 177.5 57.8)">13</text>
<text x="180.1" y="57.8" transform="rotate(-90 180.1 57.8)">12</text>
<text x="182.6" y="57.8" transform="rotate(-90 182.6 57.8)">11</text>
<text x="185.2" y="57.8" transform="rotate(-90 185.2 57.8)">10</text>
<text x="187.7" y="57.2" transform="rotate(-90 187.7 57.2)">9</text>
<text x="190.2" y="57.2" transform="rotate(-90 190.2 57.2)">8</text>
<text x="192.8" y="57.2" transform="rotate(-90 192.8 57.2)">7</text>
<text x="195.3" y="57.2" transform="rotate(-90 195.3 57.2)">6</text>
<text x="197.9" y="57.2" transform="rotate(-90 197.9 57.2)">5</text>
<text x="200.4" y="57.2" transform="rotate(-90 200.4 57.2)">4</text>
<text x="202.9" y="57.2" transform="rotate(-90 202.9 57.2)">3</text>
<text x="205.5" y="57.2" transform="rotate(-90 205.5 57.2)">2</text>
<text x="208" y="57.2" transform="rotate(-90 208 57.2)">1</text>
<text x="83.1" y="82.3">U13</text>
<text x="83.1" y="89.9">P13</text>
<text x="83.3" y="84.8">T13</text>
<text x="83.7" y="87.4">P9</text>
<text x="83.1" y="95">R13</text>
<text x="83.7" y="92.5">U9</text>
<text x="83.1" y="100.1">U14</text>
<text x="83.7" y="97.5">P5</text>
<text x="83.1" y="105.2">R14</text>
<text x="83.7" y="107.7">P8</text>
<text x="83.9" y="102.6">T9</text>
<text x="83.3" y="110.2">T14</text>
<text x="83.7" y="112.8">P6</text>
<text x="83.7" y="115.3">R7</text>
<text x="83.7" y="117.9">R8</text>
<text x="83.1" y="120.4">R10</text>
<text x="83.7" y="125.5">U2</text>
<text x="83.7" y="122.9">U5</text>
<text x="83.7" y="128">R4</text>
<text x="83.9" y="130.6">T5</text>
<text x="83.9" y="133.1">T3</text>
<text x="83.9" y="135.6">T8</text>
<text x="83.7" y="140.7">U7</text>
<text x="83.7" y="138.2">R1</text>
<text x="83.7" y="143.3">R2</text>
<text x="83.7" y="148.3">U4</text>
<text x="83.9" y="145.8">T7</text>
<text x="83.7" y="150.9">R5</text>
<text x="83.9" y="153.4">T1</text>
<text x="83.9" y="156">T4</text>
<text x="83.7" y="158.5">U3</text>
<text x="83.7" y="161">U8</text>
</g>
<g font-size="1.8" fill="#006464">
<text x="25.3" y="20.9">LCD2_EXT</text>
<text x="75" y="21.2">J9</text>
<text x="180.3" y="27.5">15uH</text>
<text x="181.7" y="25">L4</text>
<text x="27" y="35.2">LCD2</text>
<text x="191.2" y="33.9">D7</text>
<text x="199.9" y="32.1">1uF</text>
<text x="206" y="32.1">C76</text>
<text x="231.4" y="32.6">SW</text>
<text x="231.4" y="35.2">GND</text>
<text x="85.2" y="38.7">J8</text>
<text x="165.1" y="40.2">VBUS</text>
<text x="188.1" y="39.5">D_Schottky</text>
<text x="231.4" y="37.7">FB</text>
<text x="231.4" y="40.2">EN</text>
<text x="26.7" y="46.6">C79</text>
<text x="90" y="47.9">4.7uF</text>
<text x="204.5" y="46.6">C70</text>
<text x="231.4" y="42.8">VIN</text>
<text x="26.7" y="49.1">1uF</text>
<text x="92" y="50.4">C77</text>
<text x="102.1" y="51.7">GND</text>
<text x="151.9" y="48.9">J2</text>
<text x="156.2" y="48.9">LCD1</text>
<text x="204.5" y="49.1">1uF</text>
<text x="23.4" y="56.7">GND</text>
<text x="20.1" y="60.6">+3V3</text>
<text x="92.7" y="60.6">+3V3</text>
<text x="231.1" y="66.9">R37</text>
<text x="231.1" y="69.4">6.3</text>
<text x="205.6" y="75.8">+3V3</text>
<text x="75.9" y="83.4">PC31</text>
<text x="117.3" y="82.1">GND</text>
<text x="75.9" y="88.5">PC29</text>
<text x="75.9" y="86">PC30</text>
<text x="211.6" y="84.7">C78</text>
<text x="75.9" y="91">PC28</text>
<text x="75.9" y="93.6">PC27</text>
<text x="135.1" y="93.6">GND</text>
<text x="211.1" y="90.3">4.7uF</text>
<text x="75.9" y="98.7">PC25</text>
<text x="75.9" y="96.1">PC26</text>
<text x="75.9" y="101.2">PC24</text>
<text x="75.9" y="106.3">PC22</text>
<text x="75.9" y="103.7">PC23</text>
<text x="75.9" y="113.9">PC19</text>
<text x="75.9" y="108.8">PC21</text>
<text x="75.9" y="111.4">PC20</text>
<text x="220.2" y="113.9">GND</text>
<text x="75.9" y="116.4">PC18</text>
<text x="75.9" y="119">PC17</text>
<text x="75.9" y="121.5">PC16</text>
<text x="75.9" y="124.1">PC15</text>
<text x="75.9" y="129.1">PC13</text>
<text x="75.9" y="131.7">PC12</text>
<text x="75.9" y="126.6">PC14</text>
<text x="75.9" y="134.2">PC11</text>
<text x="75.9" y="136.8">PC10</text>
<text x="77.1" y="139.3">PC9</text>
<text x="77.1" y="141.8">PC8</text>
<text x="77.1" y="144.4">PC7</text>
<text x="77.1" y="146.9">PC6</text>
<text x="77.1" y="149.5">PC5</text>
<text x="77.1" y="152">PC4</text>
<text x="77.1" y="154.5">PC3</text>
<text x="77.1" y="157.1">PC2</text>
<text x="77.1" y="159.6">PC1</text>
<text x="77.1" y="162.2">PC0</text>
</g>
<g font-size="1.8" fill="#0000c2">
<text x="254.2" y="74.3">40pin</text>
<text x="254.2" y="76.3">1 LED</text>
<text x="260.7" y="74.3">LCD Pinout</text>
<text x="268.7" y="76.3">Cathode-</text>
<text x="254.2" y="78.4">2 LED</text>
<text x="254.2" y="80.4">3 GND</text>
<text x="254.2" y="82.5">4 VDD</text>
<text x="268.7" y="78.4">Anode+</text>
<text x="26.9" y="85.7">SAM9X60D1G</text>
<text x="26.9" y="87.8">Pinout</text>
<text x="26.9" y="89.8">PC31 FIQ</text>
<text x="40.4" y="85.7">LCD</text>
<text x="254.2" y="84.5">5 R0</text>
<text x="254.2" y="86.6">6 R1</text>
<text x="254.2" y="88.6">7 R2</text>
<text x="26.9" y="91.9">PC30 LCDPCK</text>
<text x="26.9" y="93.9">PC29 LCDDEN</text>
<text x="26.9" y="96">PC28 LCDHSYNC</text>
<text x="254.2" y="90.7">8 R3</text>
<text x="254.2" y="92.7">9 R4</text>
<text x="254.2" y="94.7">10 R5</text>
<text x="26.9" y="98">PC27 LCDVSYNC</text>
<text x="26.9" y="100">PC26 LCDPWM</text>
<text x="254.2" y="96.8">11 R6</text>
<text x="254.2" y="98.8">12 R7</text>
<text x="254.2" y="100.9">13 G0</text>
<text x="26.9" y="102.1">PC25 -</text>
<text x="26.9" y="104.1">PC24 LCDDISP</text>
<text x="26.9" y="106.2">PC23 R[7]</text>
<text x="254.2" y="102.9">14 G1</text>
<text x="254.2" y="105">15 G2</text>
<text x="254.2" y="107">16 G3</text>
<text x="26.9" y="108.2">PC22 R[6]</text>
<text x="26.9" y="110.3">PC21 R[5]</text>
<text x="26.9" y="112.3">PC20 R[4]</text>
<text x="254.2" y="109.1">17 G4</text>
<text x="254.2" y="111.1">18 G5</text>
<text x="254.2" y="113.1">19 G6</text>
<text x="26.9" y="114.4">PC19 R[3]</text>
<text x="26.9" y="116.4">PC18 R[2]</text>
<text x="26.9" y="118.4">PC17 R[1]</text>
<text x="254.2" y="115.2">20 G7</text>
<text x="254.2" y="117.2">21 B0</text>
<text x="254.2" y="119.3">22 B1</text>
<text x="26.9" y="120.5">PC16 R[0]</text>
<text x="26.9" y="122.5">PC15 G[7]</text>
<text x="26.9" y="124.6">PC14 G[6]</text>
<text x="254.2" y="121.3">23 B2</text>
<text x="254.2" y="123.4">24 B3</text>
<text x="254.2" y="125.4">25 B4</text>
<text x="26.9" y="126.6">PC13 G[5]</text>
<text x="26.9" y="128.7">PC12 G[4]</text>
<text x="26.9" y="130.7">PC11 G[3]</text>
<text x="254.2" y="127.5">26 B5</text>
<text x="254.2" y="129.5">27 B6</text>
<text x="254.2" y="131.5">28 B7</text>
<text x="26.9" y="132.8">PC10 G[2]</text>
<text x="26.9" y="134.8">PC09 G[1]</text>
<text x="26.9" y="136.8">PC08 G[0]</text>
<text x="254.2" y="133.6">29 GND</text>
<text x="254.2" y="135.6">30 Clock</text>
<text x="254.2" y="137.7">31 Disp</text>
<text x="269.3" y="137.7">On/Off</text>
<text x="26.9" y="138.9">PC07 B[7]</text>
<text x="26.9" y="140.9">PC06 B[6]</text>
<text x="26.9" y="143">PC05 B[5]</text>
<text x="254.2" y="139.7">32 HSync</text>
<text x="254.2" y="141.8">GND)</text>
<text x="254.2" y="143.8">33 VSync</text>
<text x="270.7" y="143.8">(or</text>
<text x="271" y="139.7">(or</text>
<text x="274.7" y="143.8">GND)</text>
<text x="26.9" y="145">PC04 B[4]</text>
<text x="26.9" y="147.1">PC03 B[3]</text>
<text x="26.9" y="149.1">PC02 B[2]</text>
<text x="254.2" y="145.9">34 DE</text>
<text x="254.2" y="147.9">35 NC</text>
<text x="254.2" y="149.9">36 GND</text>
<text x="267.6" y="145.9">Data</text>
<text x="273.1" y="145.9">Enable</text>
<text x="26.9" y="151.2">PC01 B[1]</text>
<text x="26.9" y="153.2">PC00 B[0]</text>
<text x="254.2" y="152">37 X1</text>
<text x="254.2" y="154">38 X2</text>
<text x="267.6" y="152">Right</text>
<text x="267.6" y="154">Bottom</text>
<text x="254.2" y="156.1">39 Y1</text>
<text x="254.2" y="158.1">40 Y2</text>
<text x="267.5" y="156.1">Left</text>
<text x="267.5" y="158.1">Top</text>
<text x="272.2" y="156.1">(SCL)</text>
<text x="273.1" y="158.1">(SDA)</text>
</g>
<g font-size="1.8" fill="#0f0f0f">
<text x="101.6" y="87.3">LCD1_DEN</text>
<text x="101.6" y="84.7">LCD1_PCK</text>
<text x="101.6" y="89.8">LCD1_HSYNC</text>
<text x="101.6" y="92.4">LCD1_VSYNC</text>
<text x="101.6" y="94.9">LCD1_PWM</text>
<text x="101.6" y="100">LCD1_Disp</text>
<text x="115.6" y="102.5">LCD1_Blue7</text>
<text x="115.6" y="107.6">LCD1_Blue5</text>
<text x="115.6" y="105.1">LCD1_Blue6</text>
<text x="115.6" y="110.1">LCD1_Blue4</text>
<text x="115.6" y="112.7">LCD1_Blue3</text>
<text x="115.6" y="117.8">LCD1_Blue1</text>
<text x="115.6" y="115.2">LCD1_Blue2</text>
<text x="107.9" y="125.4">LCD1_Green6</text>
<text x="107.9" y="122.8">LCD1_Green7</text>
<text x="115.6" y="120.3">LCD1_Blue0</text>
<text x="107.9" y="130.5">LCD1_Green4</text>
<text x="107.9" y="127.9">LCD1_Green5</text>
<text x="107.9" y="135.5">LCD1_Green2</text>
<text x="107.9" y="133">LCD1_Green3</text>
<text x="102.9" y="143.2">LCD1_Red7</text>
<text x="107.9" y="138.1">LCD1_Green1</text>
<text x="107.9" y="140.6">LCD1_Green0</text>
<text x="102.9" y="148.2">LCD1_Red5</text>
<text x="102.9" y="145.7">LCD1_Red6</text>
<text x="102.9" y="150.8">LCD1_Red4</text>
<text x="102.9" y="155.9">LCD1_Red2</text>
<text x="102.9" y="153.3">LCD1_Red3</text>
<text x="102.9" y="158.4">LCD1_Red1</text>
<text x="102.9" y="160.9">LCD1_Red0</text>
</g>
</svg>
